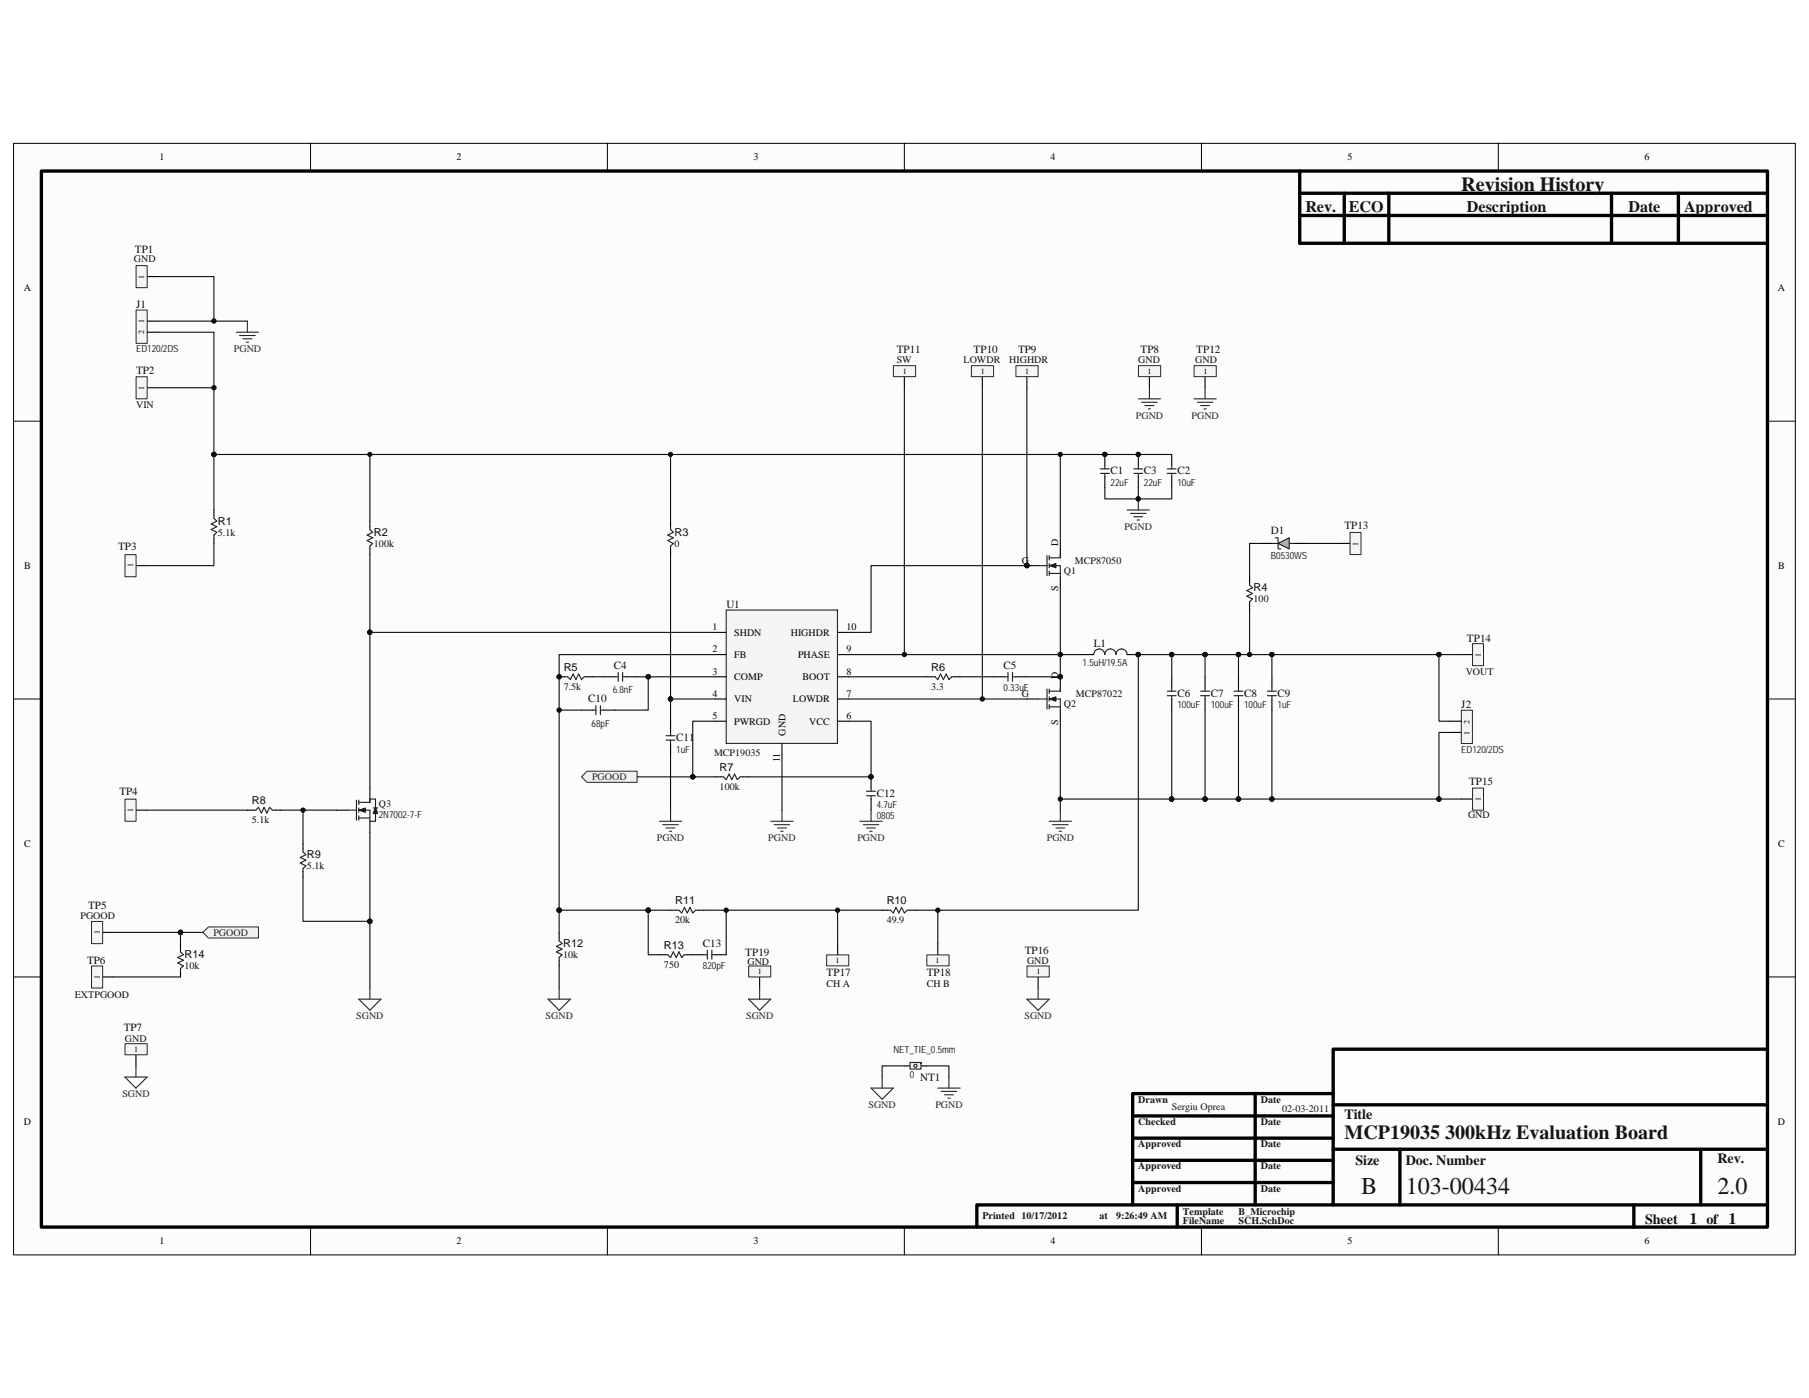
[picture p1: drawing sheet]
<svg xmlns="http://www.w3.org/2000/svg" width="279mm" height="216mm" viewBox="0 0 279 216" stroke-linecap="round" stroke-linejoin="round" font-family="sans-serif">
<path d="M2.1 22.2h275.2v171.6h-275.2z" fill="#fcfcfc"/>
<path d="M2.1 22.1h275.2v171.7h-275.2z" fill="none" stroke="#000" stroke-width=".15"/>
<path d="M6.4 26.5h266.6v163h-266.6z" fill="#fcfcfc"/>
<g fill="none" stroke="#000" stroke-width=".15">
<path d="M6.4 26.4h266.6v163.1h-266.6zM48 22.1v4.3M93.8 22.1v4.3M139.7 22.1v4.3M185.6 22.1v4.3M231.4 22.1v4.3M2.1 65h4.3M273 65h4.3M2.1 107.9h4.3M273 107.9h4.3M2.1 150.9h4.3M273 150.9h4.3"/>
<path d="M48 189.5v4.3M93.8 189.5v4.3M139.7 189.5v4.3M185.6 189.5v4.3M231.4 189.5v4.3"/>
</g>
<path d="M206 162.1h67v8.5h-67z" fill="#fefefe"/>
<path d="M205.9 162.1h67.1v8.5h-67.1z" fill="none" stroke="#fefefe" stroke-width=".15"/>
<g fill="none" stroke="#000" stroke-width=".52">
<path d="M6.4 26.4h266.6v163.1h-266.6zM200.7 29.8h72.3M200.7 33.3h72.3M200.7 26.4v11.2h72.3M207.6 29.8v7.8M214.5 29.8v7.8M248.9 29.8v7.8M259.2 29.8v7.8M174.9 172.3h31M174.9 175.8h31M174.9 179.2h31M193.9 168.9v17.2"/>
<path d="M205.9 177.5h67.1M205.9 168.9h-31v17.2M205.9 170.6h67.1M216.2 177.5v8.6M262.7 177.5v8.6M273 162h-67.1v24.1M174.9 182.6h31M181.8 186.1v3.4M252.3 186.1v3.4M273 186.1h-122.1v3.4"/>
</g>
<path d="M112.2 94.2v20.6h17.1v-20.6z" fill-rule="evenodd" fill="#f5f5f5" stroke="#262626" stroke-width=".17"/>
<g fill="none" stroke="#000" stroke-width=".17">
<path d="M110.4 97.7h1.8M129.4 97.7h1.7M158.6 87.4h1.7M163.8 83.9v1.7M163.8 89.1v1.7M110.4 101.1h1.8M110.4 104.5h1.8M110.4 107.9h1.8M110.4 111.4h1.8M120.8 114.8v1.7M129.4 101.1h1.7M129.4 104.5h1.7"/>
<path d="M129.4 107.9h1.7M129.4 111.4h1.7M158.6 107.9h1.7M163.8 104.5v1.7M163.8 109.7v1.7M225.7 123.4h1.7"/>
</g>
<g fill="#0e0e0e" stroke="#0e0e0e" stroke-width=".15">
<circle cx="158.6" cy="87.3" r=".33"/>
<circle cx="163.8" cy="104.5" r=".33"/>
<circle cx="163.8" cy="101.1" r=".33"/>
<circle cx="181" cy="123.4" r=".34"/>
<circle cx="186.1" cy="123.4" r=".34"/>
<circle cx="186.1" cy="101.1" r=".33"/>
<circle cx="181" cy="101.1" r=".33"/>
<circle cx="191.3" cy="123.4" r=".34"/>
<circle cx="196.4" cy="123.4" r=".33"/>
<circle cx="191.3" cy="101.1" r=".33"/>
<circle cx="196.4" cy="101.1" r=".33"/>
<circle cx="163.8" cy="123.4" r=".33"/>
<circle cx="222.2" cy="123.4" r=".33"/>
</g>
<g fill="none" stroke="#1c1c1c" stroke-width=".17">
<path d="M160.3 87.4h1.4M161.7 85.8v3.1M162.1 85.8v.7M162.1 87v.7M162.1 88.2v.7M162.1 87.4h1.7v1.7M162.1 88.6h1.7M163.8 85.6v.5h-1.7M160.3 107.9h1.4M161.7 106.4v3.1M162.1 106.4v.7M162.1 107.6v.7"/>
<path d="M162.1 108.8v.7M162.1 107.9h1.7v1.8M162.1 109.2h1.7M163.8 106.2v.5h-1.7"/>
</g>
<g fill="#1c1c1c" stroke="#1c1c1c" stroke-width=".15">
<path d="M162.1 87.4l1-.4v.7z"/>
<path d="M162.1 107.9l1-.3v.7z"/>
</g>
<g fill="none" stroke="#0e0e0e" stroke-width=".17">
<path d="M163.8 90.8v13.7h-5.2M120.8 116.5v8.6M131.1 101.1h36.1M131.1 107.9h27.5M163.8 111.4v13.7M181 104.5v-3.4h15.4v3.4M181 109.7v13.7M186.1 101.1v3.4M186.1 109.7v13.7M191.3 101.1v3.4M191.3 109.7v13.7M196.4 109.7v13.7"/>
<path d="M224 113.1h-1.8v10.3M163.8 123.4h61.9"/>
</g>
<g fill="none" stroke="#262626" stroke-width=".17">
<path d="M119 126.8h3.5M119.6 127.4h2.4M120.1 127.9h1.4M120.6 128.4h.3M120.8 125.1v1.7M132.8 126.8h3.4M133.3 127.4h2.4M133.8 127.9h1.4M134.3 128.4h.4M134.5 125.1v1.7M162.1 126.8h3.4M162.6 127.4h2.4"/>
<path d="M163.1 127.9h1.4M163.6 128.4h.3M163.8 125.1v1.7"/>
</g>
<path d="M227.5 121.7h1.6v3.4h-1.6z" fill="#f5f5f5"/>
<path d="M227.4 121.7h1.7v3.4h-1.7z" fill="none" stroke="#262626" stroke-width=".15"/>
<path d="M225.7 101.1h1.7" fill="none" stroke="#000" stroke-width=".17"/>
<path d="M227.5 99.4h1.6v3.4h-1.6z" fill="#f5f5f5"/>
<path d="M227.4 99.4h1.7v3.4h-1.7z" fill="none" stroke="#262626" stroke-width=".15"/>
<path d="M193 94.2v6.9M194.7 83.9h-1.7v5.2M196.4 101.1h29.3M222.2 101.1v10.3h1.8" fill="none" stroke="#0e0e0e" stroke-width=".17"/>
<g fill="#0e0e0e" stroke="#0e0e0e" stroke-width=".15">
<circle cx="196.4" cy="101.1" r=".33"/>
<circle cx="222.2" cy="101.1" r=".33"/>
<circle cx="193" cy="101.1" r=".33"/>
</g>
<path d="M206.8 83.9h1.7" fill="none" stroke="#000" stroke-width=".17"/>
<path d="M208.5 82.3h1.7v3.3h-1.7z" fill="#f5f5f5"/>
<path d="M208.5 82.2h1.7v3.4h-1.7z" fill="none" stroke="#262626" stroke-width=".15"/>
<path d="M201.6 83.9h5.2M108.7 140.6h27.5M112.2 140.6v6.8" fill="none" stroke="#0e0e0e" stroke-width=".17"/>
<circle cx="112.2" cy="140.6" r=".34" fill="#0e0e0e" stroke="#0e0e0e" stroke-width=".15"/>
<path d="M84.6 154.3h3.5l-1.7 1.7zM86.4 152.6v1.7" fill="none" stroke="#262626" stroke-width=".17"/>
<path d="M129.4 145.7v1.7" fill="none" stroke="#000" stroke-width=".17"/>
<path d="M127.7 147.5h3.4v1.7h-3.4z" fill="#f5f5f5"/>
<path d="M127.7 147.5h3.4v1.7h-3.4z" fill="none" stroke="#262626" stroke-width=".15"/>
<path d="M144.8 145.7v1.7" fill="none" stroke="#000" stroke-width=".17"/>
<path d="M143.2 147.5h3.4v1.7h-3.4z" fill="#f5f5f5"/>
<path d="M143.2 147.5h3.4v1.7h-3.4z" fill="none" stroke="#262626" stroke-width=".15"/>
<path d="M129.4 140.6v5.1M144.8 140.6v5.1" fill="none" stroke="#0e0e0e" stroke-width=".17"/>
<g fill="#0e0e0e" stroke="#0e0e0e" stroke-width=".15">
<circle cx="129.4" cy="140.6" r=".33"/>
<circle cx="144.8" cy="140.6" r=".34"/>
</g>
<path d="M160.3 150.9v1.7" fill="none" stroke="#000" stroke-width=".17"/>
<path d="M158.6 149.2h3.5v1.7h-3.5z" fill="#f5f5f5"/>
<path d="M158.6 149.2h3.5v1.7h-3.5z" fill="none" stroke="#262626" stroke-width=".15"/>
<path d="M117.3 150.9v1.7" fill="none" stroke="#000" stroke-width=".17"/>
<path d="M115.7 149.2h3.3v1.7h-3.3z" fill="#f5f5f5"/>
<path d="M115.6 149.2h3.4v1.7h-3.4z" fill="none" stroke="#262626" stroke-width=".15"/>
<path d="M115.6 154.3h3.4l-1.7 1.7zM117.3 152.6v1.7M158.6 154.3h3.5l-1.8 1.7zM160.3 152.6v1.7" fill="none" stroke="#262626" stroke-width=".17"/>
<path d="M86.4 149.2v3.4M100.1 140.6h-13.7v3.4" fill="none" stroke="#0e0e0e" stroke-width=".17"/>
<g fill="#0e0e0e" stroke="#0e0e0e" stroke-width=".15">
<circle cx="100.1" cy="140.6" r=".34"/>
<circle cx="86.4" cy="140.6" r=".34"/>
</g>
<path d="M90.7 119.1h7.7v1.7h-7.7l-.9-.8z" fill-rule="evenodd" fill="#f0f0f0" stroke="#262626" stroke-width=".15"/>
<path d="M174.1 78.8h3.4M174.6 79.3h2.4M175.1 79.8h1.4M175.8 77v1.8M175.6 80.3h.4" fill="none" stroke="#262626" stroke-width=".17"/>
<g fill="#0e0e0e" stroke="#0e0e0e" stroke-width=".15">
<circle cx="175.8" cy="77" r=".33"/>
<circle cx="163.8" cy="70.2" r=".33"/>
<circle cx="103.6" cy="107.9" r=".33"/>
<circle cx="57.1" cy="70.2" r=".33"/>
</g>
<path d="M57.1 70.2v10.3M163.8 70.2v13.7M170.6 75.3v1.7h10.4v-1.7M175.8 75.3v1.7M103.6 85.6v22.3h6.8" fill="none" stroke="#0e0e0e" stroke-width=".17"/>
<path d="M22.7 59.9h1.7" fill="none" stroke="#000" stroke-width=".17"/>
<path d="M21 58.2h1.7v3.4h-1.7z" fill="#f5f5f5"/>
<path d="M21 58.2h1.7v3.4h-1.7z" fill="none" stroke="#262626" stroke-width=".15"/>
<path d="M36.5 51.3h3.4M37 51.8h2.4M37.5 52.3h1.4M38 52.9h.4M38.2 49.6v1.7" fill="none" stroke="#262626" stroke-width=".17"/>
<path d="M24.4 49.6h13.8M24.4 59.9h8.6" fill="none" stroke="#0e0e0e" stroke-width=".17"/>
<circle cx="33" cy="59.9" r=".34" fill="#0e0e0e" stroke="#0e0e0e" stroke-width=".15"/>
<path d="M21 87.4h1.7" fill="none" stroke="#000" stroke-width=".17"/>
<path d="M19.3 85.7h1.7v3.4h-1.7z" fill="#f5f5f5"/>
<path d="M19.3 85.7h1.7v3.4h-1.7z" fill="none" stroke="#262626" stroke-width=".15"/>
<path d="M24.4 51.3h8.6v18.9M33 70.2h148M33 70.2v8.6M33 83.9v3.5h-10.3M57.1 85.6v36.1M57.1 97.7h53.3M43.4 125.1h8.6M46.8 125.1v5.2M57.1 142.3v10.3" fill="none" stroke="#0e0e0e" stroke-width=".17"/>
<g fill="#0e0e0e" stroke="#0e0e0e" stroke-width=".15">
<circle cx="33" cy="70.2" r=".33"/>
<circle cx="57.1" cy="97.6" r=".33"/>
<circle cx="46.8" cy="125.1" r=".34"/>
<circle cx="57.1" cy="142.3" r=".33"/>
</g>
<path d="M55.4 154.3h3.4l-1.7 1.7zM57.1 152.6v1.7" fill="none" stroke="#262626" stroke-width=".17"/>
<path d="M21 125.1h1.7" fill="none" stroke="#000" stroke-width=".17"/>
<path d="M19.3 123.4h1.7v3.4h-1.7z" fill="#f5f5f5"/>
<path d="M19.3 123.4h1.7v3.4h-1.7z" fill="none" stroke="#262626" stroke-width=".15"/>
<path d="M22.7 125.1h15.5M57.1 128.5v13.8h-10.3v-6.9M103.6 140.6h-3.5v6.8h1.8" fill="none" stroke="#0e0e0e" stroke-width=".17"/>
<g fill="#0e0e0e" stroke="#0e0e0e" stroke-width=".15">
<circle cx="100.1" cy="140.6" r=".34"/>
<circle cx="57.1" cy="142.3" r=".33"/>
</g>
<path d="M31.3 144l.9-.8h7.7v1.7h-7.7z" fill-rule="evenodd" fill="#f0f0f0" stroke="#262626" stroke-width=".15"/>
<path d="M15.9 144h1.7" fill="none" stroke="#000" stroke-width=".17"/>
<path d="M14.2 142.3h1.7v3.4h-1.7z" fill="#f5f5f5"/>
<path d="M14.1 142.3h1.8v3.4h-1.8z" fill="none" stroke="#262626" stroke-width=".15"/>
<path d="M15.9 150.9h1.7" fill="none" stroke="#000" stroke-width=".17"/>
<path d="M14.2 149.2h1.7v3.4h-1.7z" fill="#f5f5f5"/>
<path d="M14.1 149.2h1.8v3.4h-1.8z" fill="none" stroke="#262626" stroke-width=".15"/>
<path d="M17.6 150.9h10.3M17.6 144h10.3" fill="none" stroke="#0e0e0e" stroke-width=".17"/>
<circle cx="27.9" cy="144" r=".34" fill="#0e0e0e" stroke="#0e0e0e" stroke-width=".15"/>
<path d="M158.6 58.2v1.7" fill="none" stroke="#000" stroke-width=".17"/>
<path d="M156.9 56.5h3.4v1.7h-3.4z" fill="#f5f5f5"/>
<path d="M156.9 56.5h3.4v1.7h-3.4z" fill="none" stroke="#262626" stroke-width=".15"/>
<path d="M139.7 58.2v1.7" fill="none" stroke="#000" stroke-width=".17"/>
<path d="M138 56.5h3.4v1.7h-3.4z" fill="#f5f5f5"/>
<path d="M138 56.5h3.4v1.7h-3.4z" fill="none" stroke="#262626" stroke-width=".15"/>
<path d="M139.7 59.9v41.2" fill="none" stroke="#0e0e0e" stroke-width=".17"/>
<circle cx="139.7" cy="101.1" r=".33" fill="#0e0e0e" stroke="#0e0e0e" stroke-width=".15"/>
<path d="M151.7 58.2v1.7" fill="none" stroke="#000" stroke-width=".17"/>
<path d="M150.1 56.5h3.4v1.7h-3.4z" fill="#f5f5f5"/>
<path d="M150 56.5h3.5v1.7h-3.5z" fill="none" stroke="#262626" stroke-width=".15"/>
<path d="M151.7 59.9v48" fill="none" stroke="#0e0e0e" stroke-width=".17"/>
<circle cx="151.7" cy="107.9" r=".34" fill="#0e0e0e" stroke="#0e0e0e" stroke-width=".15"/>
<path d="M177.5 58.2v1.7" fill="none" stroke="#000" stroke-width=".17"/>
<path d="M175.9 56.5h3.4v1.7h-3.4z" fill="#f5f5f5"/>
<path d="M175.8 56.5h3.5v1.7h-3.5z" fill="none" stroke="#262626" stroke-width=".15"/>
<path d="M177.5 59.9v1.7M175.8 61.6h3.4M176.3 62.1h2.4M176.8 62.6h1.4M177.4 63.1h.3" fill="none" stroke="#262626" stroke-width=".17"/>
<g fill="none" stroke="#000" stroke-width=".17">
<path d="M33 78.8v.8M33 83.1v.8M57.1 80.5v.8M57.1 84.8v.8M194.7 83.9h1.7M199.9 83.9h1.7M110.4 120h.9M114.7 120h.9M38.2 125.1h.9M42.5 125.1h.9M46.8 130.3v.8M46.8 134.6v.8"/>
<path d="M27.9 145.7v.9M27.9 150v.9M136.2 140.6h.9M140.5 140.6h.9"/>
</g>
<path d="M33 79.6v.5l.5 .4-.9 .4 .9 .4-.9 .5 .9 .4-.5 .4v.5M57.1 81.3v.5l.5 .4-.9 .4 .9 .5-.9 .4 .9 .4-.5 .4v.5M111.3 120h.4l.5 .4 .4-.9 .4 .9 .5-.9 .4 .9 .4-.4h.4M39.1 125.1h.4l.4-.4 .5 .9 .4-.9 .4 .9 .5-.9 .4 .4h.4M46.8 131.1v.5l.4 .4-.8 .4 .8 .4-.8 .5 .8 .4-.4 .4v.5M27.9 146.6v.4l.4 .4-.8 .5 .8 .4-.8 .4 .8 .5-.4 .4v.4M137.1 140.6h.4l.5 .4 .4-.9 .4 .9 .5-.9 .4 .9 .4-.4h.4" fill="none" stroke="#1c1c1c" stroke-width=".17"/>
<path d="M103.6 70.2v10.3M91.5 104.5h1.7M98.4 104.5h12M100.1 104.5v5.2h-5.1M110.4 101.1h-24v39.5" fill="none" stroke="#0e0e0e" stroke-width=".17"/>
<g fill="#0e0e0e" stroke="#0e0e0e" stroke-width=".15">
<circle cx="86.4" cy="140.6" r=".34"/>
<circle cx="100.1" cy="104.5" r=".33"/>
<circle cx="103.6" cy="70.2" r=".33"/>
</g>
<path d="M197.4 83.9l1.7-.8v1.7z" fill="#b2b2b2" stroke="#1c1c1c" stroke-width=".17"/>
<path d="M193 89.9v.5l.4 .4-.8 .4 .8 .5-.8 .4 .8 .4-.4 .4v.5M196.4 83.9h1.1M197 83.1h.3M197.4 83.1v1.7M197.5 84.8h.3M199.2 83.9h.7" fill="none" stroke="#1c1c1c" stroke-width=".17"/>
<path d="M193 89.1v.8M193 93.4v.8M21 162.9v1.7" fill="none" stroke="#000" stroke-width=".17"/>
<path d="M19.3 161.2h3.4v1.7h-3.4z" fill="#f5f5f5"/>
<path d="M19.3 161.2h3.4v1.7h-3.4z" fill="none" stroke="#262626" stroke-width=".15"/>
<path d="M19.3 166.3h3.4l-1.7 1.7zM21 164.6v1.7M134.5 168h3.5l-1.8 1.8zM136.2 166.3v1.7M144.8 168h3.5M145.4 168.6h2.4M145.9 169.1h1.4M146.4 169.6h.3M146.6 166.3v1.7" fill="none" stroke="#262626" stroke-width=".17"/>
<path d="M98.4 120h12M103.6 108v3.4M103.6 116.5v8.6M110.4 111.4h-3.4v8.6M31.3 144h-3.4v1.7M139.7 164.6h-3.5v1.7M143.1 164.6h3.5v1.7" fill="none" stroke="#0e0e0e" stroke-width=".17"/>
<g fill="#0e0e0e" stroke="#0e0e0e" stroke-width=".15">
<circle cx="103.6" cy="107.9" r=".33"/>
<circle cx="27.9" cy="144" r=".34"/>
<circle cx="107" cy="120" r=".33"/>
</g>
<path d="M139.7 164.6h3.4" fill="none" stroke="#000" stroke-width=".17"/>
<path d="M140.5 164.1v1h1.7v-1z" fill-rule="evenodd" fill="#f5f5f5" stroke="#262626" stroke-width=".17"/>
<path d="M141.2 164.4h.4v.3l-.2 .1h-.2l-.1-.2z" fill="none" stroke="#1c1c1c" stroke-width=".17"/>
<path d="M22.7 42.7h1.7" fill="none" stroke="#000" stroke-width=".17"/>
<path d="M21 41h1.7v3.4h-1.7z" fill="#f5f5f5"/>
<path d="M21 41h1.7v3.4h-1.7z" fill="none" stroke="#262626" stroke-width=".15"/>
<path d="M24.4 42.7h8.6v6.9M158.6 59.9v27.5M131.1 104.5h12M148.3 104.5h5.1" fill="none" stroke="#0e0e0e" stroke-width=".17"/>
<g fill="#0e0e0e" stroke="#0e0e0e" stroke-width=".15">
<circle cx="33" cy="49.6" r=".34"/>
<circle cx="158.6" cy="87.3" r=".33"/>
</g>
<path d="M101.9 126.8h3.4M102.4 127.4h2.4M102.9 127.9h1.3M103.4 128.4h.3M103.6 125.1v1.7" fill="none" stroke="#262626" stroke-width=".17"/>
<path d="M186.1 58.2v1.7" fill="none" stroke="#000" stroke-width=".17"/>
<path d="M184.4 56.5h3.5v1.7h-3.5z" fill="#f5f5f5"/>
<path d="M184.4 56.5h3.5v1.7h-3.5z" fill="none" stroke="#262626" stroke-width=".15"/>
<path d="M186.1 59.9v1.7M184.4 61.6h3.5M184.9 62.1h2.4M185.4 62.6h1.4M185.9 63.1h.4" fill="none" stroke="#262626" stroke-width=".17"/>
<g fill="none" stroke="#000" stroke-width=".17">
<path d="M22.7 49.6h1.7M170.6 70.2v1.7M170.6 73.6v1.7M175.8 70.2v1.7M175.8 73.6v1.7M89.8 109.7h1.7M93.2 109.7h1.8M93.2 104.5h1.8M96.7 104.5h1.7M167.2 101.1h1.7M174.1 101.1h1.7M86.4 144v.9"/>
<path d="M86.4 148.3v.9M101.9 147.4h.8M106.2 147.4h.8"/>
</g>
<g fill="#0e0e0e" stroke="#0e0e0e" stroke-width=".15">
<circle cx="175.8" cy="70.2" r=".33"/>
<circle cx="170.7" cy="70.2" r=".33"/>
<circle cx="175.8" cy="101.1" r=".33"/>
<circle cx="158.6" cy="87.3" r=".33"/>
<circle cx="181" cy="101.1" r=".33"/>
<circle cx="86.4" cy="109.7" r=".34"/>
</g>
<g fill="none" stroke="#1c1c1c" stroke-width=".17">
<path d="M170 73.1h1.3M170 72.4h1.3M170.6 71.9v.5M170.6 73.1v.5M175.1 73.1h1.4M175.1 72.4h1.4M175.8 71.9v.5M175.8 73.1v.5M91.5 109.7h.5M92 109v1.4M92.7 109v1.4M92.7 109.7h.5"/>
<path d="M95 104.5h.5M95.5 103.8v1.4M96.2 104.5h.5M96.2 103.8v1.4M174.1 101.1a.86 .86 0 0 0-.9-.9 .86 .86 0 0 0-.8 .9 .87 .87 0 0 0-.9-.9 .87 .87 0 0 0-.9 .9 .85 .85 0 0 0-.8-.9 .85 .85 0 0 0-.9 .9M86.4 144.9v.4l.4 .4-.9 .5 .9 .4-.9 .4 .9 .4-.4 .5v.4M102.7 147.4h.4l.5 .5 .4-.9 .4 .9 .5-.9 .4 .9 .4-.5h.5"/>
</g>
<path d="M158.6 87.4h-24.1v10.3h-3.4M86.4 109.7h3.4M181 101.1h-5.2v39.5h-34.4" fill="none" stroke="#0e0e0e" stroke-width=".17"/>
<path d="M21 47.9h1.7v5.1h-1.7z" fill="#f5f5f5"/>
<path d="M21 47.9h1.7v5.1h-1.7z" fill="none" stroke="#262626" stroke-width=".15"/>
<path d="M22.7 51.3h1.7M224 113.1h1.7" fill="none" stroke="#000" stroke-width=".17"/>
<path d="M225.7 109.7h1.7v5.1h-1.7z" fill="#f5f5f5"/>
<path d="M225.7 109.7h1.7v5.1h-1.7z" fill="none" stroke="#262626" stroke-width=".15"/>
<g fill="none" stroke="#000" stroke-width=".17">
<path d="M181 70.2v1.7M181 73.6v1.7M103.6 80.5v.8M103.6 84.8v.8M86.4 104.5h.8M90.7 104.5h.8M103.6 111.4v1.7M103.6 114.8v1.7M134.5 120v1.7M143.1 104.5h.9M147.4 104.5h.9M153.4 104.5h1.8"/>
<path d="M156.9 104.5h1.7M181 104.5v1.7M181 107.9v1.8M186.1 104.5v1.7M186.1 107.9v1.8M191.3 104.5v1.7M191.3 107.9v1.8M196.4 104.5v1.7M196.4 107.9v1.8M224 111.4h1.7M52 125.1h1.7M57.1 121.7v1.7"/>
<path d="M57.1 126.8v1.7M134.5 123.4v1.7M103.6 140.6h.8M107 147.4h1.7M107.9 140.6h.8M110.4 147.4h1.8"/>
</g>
<g fill="none" stroke="#1c1c1c" stroke-width=".17">
<path d="M180.3 73.1h1.4M180.3 72.4h1.4M181 71.9v.5M181 73.1v.5M103.6 81.3v.5l.4 .4-.9 .4 .9 .5-.9 .4 .9 .4-.4 .4v.5M87.2 104.5h.5l.4 .4 .4-.8 .4 .8 .5-.8 .4 .8 .4-.4h.5M102.9 114.3h1.3M102.9 113.6h1.3M103.6 113.1v.5M103.6 114.3v.5M144 104.5h.4l.4 .4 .5-.8 .4 .8 .4-.8 .5 .8 .4-.4h.4M155.2 104.5h.5"/>
<path d="M155.7 103.8v1.4M156.4 103.8v1.4M156.4 104.5h.5M180.3 107.4h1.4M180.3 106.7h1.4M181 106.2v.5M181 107.4v.5M185.4 107.4h1.4M185.4 106.7h1.4M186.1 106.2v.5M186.1 107.4v.5M190.6 107.4h1.4"/>
<path d="M190.6 106.7h1.4M191.3 106.2v.5M191.3 107.4v.5M195.7 107.4h1.4M195.7 106.7h1.4M196.4 106.2v.5M196.4 107.4v.5M53.7 125.1h1.4M55.1 123.6v3.1M55.4 123.6v.7M55.4 124.8v.7M55.4 126v.7"/>
<path d="M55.4 123.9h1.7v-.5h.9v3.4h-.9v-1.7h-1.7M55.4 126.3h1.7M57.6 124.8h.7M133.8 122.9h1.4M133.8 122.2h1.4M134.5 121.7v.5M134.5 122.9v.5M104.4 140.6h.5l.4 .4 .4-.9 .5 .9 .4-.9 .4 .9 .4-.4h.5M108.7 147.4h.5M109.2 146.7v1.4M109.9 146.7v1.4M109.9 147.4h.5"/>
</g>
<g fill="#0e0e0e" stroke="#0e0e0e" stroke-width=".15">
<circle cx="134.5" cy="120" r=".33"/>
<circle cx="86.4" cy="104.5" r=".33"/>
</g>
<path d="M131.1 111.4h3.4v8.6h-18.9" fill="none" stroke="#0e0e0e" stroke-width=".17"/>
<g fill="#1c1c1c" stroke="#1c1c1c" stroke-width=".15">
<path d="M55.4 125.1l1-.3v.7z"/>
<path d="M58 124.6l.3 1h-.7z"/>
</g>
<g font-size="3.7" fill="#151515">
<text x="210.2" y="184.4">B</text>
<text x="217.1" y="184.4">103-00434</text>
<text x="265.3" y="184.4">2.0</text>
</g>
<g font-size="3.1" fill="#151515">
<text x="225.7" y="29.5">Revision History</text>
<text x="207.6" y="176">MCP19035 300kHz Evaluation Board</text>
</g>
<g font-size="2.5" fill="#151515">
<text x="201.6" y="32.7">Rev.</text>
<text x="208.3" y="32.7">ECO</text>
<text x="226.6" y="32.7">Description</text>
<text x="251.5" y="32.7">Date</text>
<text x="260.1" y="32.7">Approved</text>
<text x="261" y="189">1</text>
</g>
<g font-size="2.2" fill="#151515">
<text x="207.6" y="172.7">Title</text>
<text x="209.4" y="179.9">Size</text>
<text x="217.1" y="179.9">Doc. Number</text>
<text x="265.3" y="179.6">Rev.</text>
<text x="254.1" y="189">Sheet</text>
<text x="263.5" y="189">of 1</text>
</g>
<g font-size="1.7" fill="#0e0e0e">
<text x="20.8" y="39.1">TP1</text>
<text x="21" y="47.5">J1</text>
<text x="21" y="57.8">TP2</text>
<text x="138.5" y="54.5">TP11</text>
<text x="150.4" y="54.5">TP10</text>
<text x="157.2" y="54.5">TP9</text>
<text x="176.2" y="54.5">TP8</text>
<text x="184.8" y="54.5">TP12</text>
<text x="171.5" y="73.3">C1</text>
<text x="176.7" y="73.3">C3</text>
<text x="181.8" y="73.3">C2</text>
<text x="33.7" y="81">R1</text>
<text x="57.7" y="82.7">R2</text>
<text x="104.2" y="82.7">R3</text>
<text x="196.3" y="82.5">D1</text>
<text x="207.6" y="81.7">TP13</text>
<text x="18.3" y="84.9">TP3</text>
<text x="112.2" y="93.9">U1</text>
<text x="193.6" y="91.3">R4</text>
<text x="168.9" y="99.9">L1</text>
<text x="226.6" y="99.2">TP14</text>
<text x="87.1" y="103.6">R5</text>
<text x="94.8" y="103.3">C4</text>
<text x="143.8" y="103.6">R6</text>
<text x="155" y="103.3">C5</text>
<text x="181.8" y="107.6">C6</text>
<text x="187" y="107.6">C7</text>
<text x="192.2" y="107.6">C8</text>
<text x="197.3" y="107.6">C9</text>
<text x="90.8" y="108.5">C10</text>
<text x="225.7" y="109.3">J2</text>
<text x="104.4" y="114.5">C11</text>
<text x="111.1" y="119">R7</text>
<text x="18.4" y="122.7">TP4</text>
<text x="38.9" y="124.2">R8</text>
<text x="135.4" y="123">C12</text>
<text x="226.9" y="121.2">TP15</text>
<text x="47.4" y="132.5">R9</text>
<text x="13.6" y="140.4">TP5</text>
<text x="104.3" y="139.6">R11</text>
<text x="136.9" y="139.6">R10</text>
<text x="13.4" y="148.8">TP6</text>
<text x="28.5" y="148">R14</text>
<text x="87" y="146.2">R12</text>
<text x="102.6" y="146.5">R13</text>
<text x="108.6" y="146.2">C13</text>
<text x="115.1" y="147.6">TP19</text>
<text x="158.3" y="147.3">TP16</text>
<text x="127.7" y="150.7">TP17</text>
<text x="143.1" y="150.7">TP18</text>
<text x="19.1" y="159.3">TP7</text>
<text x="142.1" y="167">NT1</text>
</g>
<g font-size="1.5">
<text x="24.6" y="24.8">1</text>
<text x="70.5" y="24.8">2</text>
<text x="116.4" y="24.8">3</text>
<text x="162.2" y="24.8">4</text>
<text x="208.1" y="24.8">5</text>
<text x="254" y="24.8">6</text>
<text x="3.7" y="45">A</text>
<text x="274.6" y="45">A</text>
<text x="3.7" y="87.9">B</text>
<text x="157.8" y="87">G</text>
<text x="163.4" y="84.3" transform="rotate(-90 163.4 84.3)">D</text>
<text x="274.6" y="87.9">B</text>
<text x="163.4" y="91.3" transform="rotate(-90 163.4 91.3)">S</text>
<text x="110" y="97.3">1</text>
<text x="110" y="100.8">2</text>
<text x="113.4" y="98.2">SHDN</text>
<text x="113.4" y="101.6">FB</text>
<text x="122.1" y="98.2">HIGHDR</text>
<text x="123.3" y="101.6">PHASE</text>
<text x="130.7" y="100.8">9</text>
<text x="130.7" y="97.3">10</text>
<text x="110" y="104.2">3</text>
<text x="110" y="107.6">4</text>
<text x="113.4" y="105.1">COMP</text>
<text x="124" y="105.1">BOOT</text>
<text x="130.7" y="107.6">7</text>
<text x="130.7" y="104.2">8</text>
<text x="157.8" y="107.6">G</text>
<text x="163.4" y="104.9" transform="rotate(-90 163.4 104.9)">D</text>
<text x="110" y="111.1">5</text>
<text x="113.4" y="108.5">VIN</text>
<text x="113.4" y="111.9">PWRGD</text>
<text x="121.3" y="113.6" transform="rotate(-90 121.3 113.6)">GND</text>
<text x="122.5" y="108.5">LOWDR</text>
<text x="125" y="111.9">VCC</text>
<text x="130.7" y="111.1">6</text>
<text x="163.4" y="111.9" transform="rotate(-90 163.4 111.9)">S</text>
<text x="120.4" y="117.8" transform="rotate(-90 120.4 117.8)">11</text>
<text x="3.7" y="130.8">C</text>
<text x="274.6" y="130.8">C</text>
<text x="3.7" y="173.7">D</text>
<text x="274.6" y="173.7">D</text>
<text x="24.6" y="192.2">1</text>
<text x="70.5" y="192.2">2</text>
<text x="116.4" y="192.2">3</text>
<text x="162.2" y="192.2">4</text>
<text x="208.1" y="192.2">5</text>
<text x="254" y="192.2">6</text>
</g>
<g font-size="1.5" fill="#0e0e0e">
<text x="20.7" y="40.5">GND</text>
<text x="21" y="54.4">ED120/2DS</text>
<text x="138.5" y="56.1">SW</text>
<text x="148.8" y="56.1">LOWDR</text>
<text x="155.9" y="56.1">HIGHDR</text>
<text x="175.8" y="56.1">GND</text>
<text x="184.6" y="56.1">GND</text>
<text x="21" y="63">VIN</text>
<text x="171.5" y="75">22uF</text>
<text x="176.7" y="75">22uF</text>
<text x="181.8" y="75">10uF</text>
<text x="33.7" y="82.7">5.1k</text>
<text x="57.7" y="84.5">100k</text>
<text x="104.2" y="84.5">0</text>
<text x="164.3" y="88.6">Q1</text>
<text x="166" y="87">MCP87050</text>
<text x="196.3" y="86.4">B0530WS</text>
<text x="193.6" y="93">100</text>
<text x="87.1" y="106.5">7.5k</text>
<text x="94.6" y="107">6.8nF</text>
<text x="143.8" y="106.5">3.3</text>
<text x="155" y="106.8">0.33uF</text>
<text x="166.2" y="107.6">MCP87022</text>
<text x="167.2" y="102.8">1.5uH/19.5A</text>
<text x="226.4" y="104.2">VOUT</text>
<text x="91.4" y="112.3">68pF</text>
<text x="164.3" y="109.2">Q2</text>
<text x="181.8" y="109.4">100uF</text>
<text x="187" y="109.4">100uF</text>
<text x="192.2" y="109.4">100uF</text>
<text x="197.3" y="109.4">1uF</text>
<text x="104.4" y="116.2">1uF</text>
<text x="110.3" y="116.7">MCP19035</text>
<text x="225.7" y="116.2">ED120/2DS</text>
<text x="58.5" y="124.6">Q3</text>
<text x="111.1" y="122">100k</text>
<text x="135.4" y="124.8">4.7uF</text>
<text x="38.9" y="127.1">5.1k</text>
<text x="58.5" y="126.4">2N7002-7-F</text>
<text x="135.4" y="126.5">0805</text>
<text x="226.7" y="126.3">GND</text>
<text x="47.4" y="134.2">5.1k</text>
<text x="12.4" y="142">PGOOD</text>
<text x="104.3" y="142.6">20k</text>
<text x="136.9" y="142.6">49.9</text>
<text x="28.5" y="149.7">10k</text>
<text x="87" y="148">10k</text>
<text x="102.6" y="149.4">750</text>
<text x="108.6" y="149.7">820pF</text>
<text x="115.4" y="149">GND</text>
<text x="158.6" y="148.8">GND</text>
<text x="11.6" y="154.2">EXTPGOOD</text>
<text x="127.7" y="152.4">CH A</text>
<text x="143.1" y="152.4">CH B</text>
<text x="19.3" y="160.8">GND</text>
<text x="138" y="162.6">NET_TIE_0.5mm</text>
<text x="140.5" y="166.5">0</text>
</g>
<g font-size="1.5" fill="#262626">
<text x="36.1" y="54.4">PGND</text>
<text x="175.4" y="64.7">PGND</text>
<text x="184" y="64.7">PGND</text>
<text x="173.7" y="81.9">PGND</text>
<text x="91.4" y="120.5">PGOOD</text>
<text x="101.5" y="129.9">PGND</text>
<text x="118.7" y="129.9">PGND</text>
<text x="132.4" y="129.9">PGND</text>
<text x="161.7" y="129.9">PGND</text>
<text x="33" y="144.5">PGOOD</text>
<text x="55" y="157.4">SGND</text>
<text x="84.3" y="157.4">SGND</text>
<text x="115.2" y="157.4">SGND</text>
<text x="158.2" y="157.4">SGND</text>
<text x="18.9" y="169.4">SGND</text>
<text x="134.1" y="171.2">SGND</text>
<text x="144.5" y="171.2">PGND</text>
</g>
<g font-size="1.5" fill="#151515">
<text x="175.8" y="170.3">Drawn</text>
<text x="175.8" y="173.7">Checked</text>
<text x="181" y="171.5">Sergiu Oprea</text>
<text x="194.7" y="170.3">Date</text>
<text x="194.7" y="173.7">Date</text>
<text x="198" y="171.7">02-03-2011</text>
<text x="175.8" y="177.2">Approved</text>
<text x="194.7" y="177.2">Date</text>
<text x="175.8" y="180.6">Approved</text>
<text x="175.8" y="184">Approved</text>
<text x="194.7" y="180.6">Date</text>
<text x="194.7" y="184">Date</text>
<text x="151.7" y="188.3">Printed 10/17/2012</text>
<text x="169.8" y="188.3">at</text>
<text x="172.4" y="188.3">9:26:49 AM</text>
<text x="182.7" y="187.6">Template</text>
<text x="182.7" y="189">FileName</text>
<text x="191.3" y="189">SCH.SchDoc</text>
<text x="191.3" y="187.6">B_Microchip</text>
</g>
<g font-size="1.2">
<text x="22.3" y="43" transform="rotate(-90 22.3 43)">1</text>
<text x="22.3" y="51.6" transform="rotate(-90 22.3 51.6)">2</text>
<text x="22.3" y="49.9" transform="rotate(-90 22.3 49.9)">1</text>
<text x="139.4" y="57.7">1</text>
<text x="151.5" y="57.7">1</text>
<text x="158.3" y="57.7">1</text>
<text x="177.2" y="57.7">1</text>
<text x="185.9" y="57.7">1</text>
<text x="22.3" y="60.2" transform="rotate(-90 22.3 60.2)">1</text>
<text x="20.6" y="87.6" transform="rotate(-90 20.6 87.6)">1</text>
<text x="209.8" y="84.3" transform="rotate(-90 209.8 84.3)">1</text>
<text x="228.7" y="101.4" transform="rotate(-90 228.7 101.4)">1</text>
<text x="227" y="113.5" transform="rotate(-90 227 113.5)">1</text>
<text x="227" y="111.7" transform="rotate(-90 227 111.7)">2</text>
<text x="20.6" y="125.4" transform="rotate(-90 20.6 125.4)">1</text>
<text x="228.7" y="123.8" transform="rotate(-90 228.7 123.8)">1</text>
<text x="15.4" y="144.3" transform="rotate(-90 15.4 144.3)">1</text>
<text x="129" y="148.7">1</text>
<text x="144.5" y="148.7">1</text>
<text x="15.4" y="151.2" transform="rotate(-90 15.4 151.2)">1</text>
<text x="117.1" y="150.5">1</text>
<text x="160.1" y="150.5">1</text>
<text x="20.7" y="162.5">1</text>
</g>
</svg>
